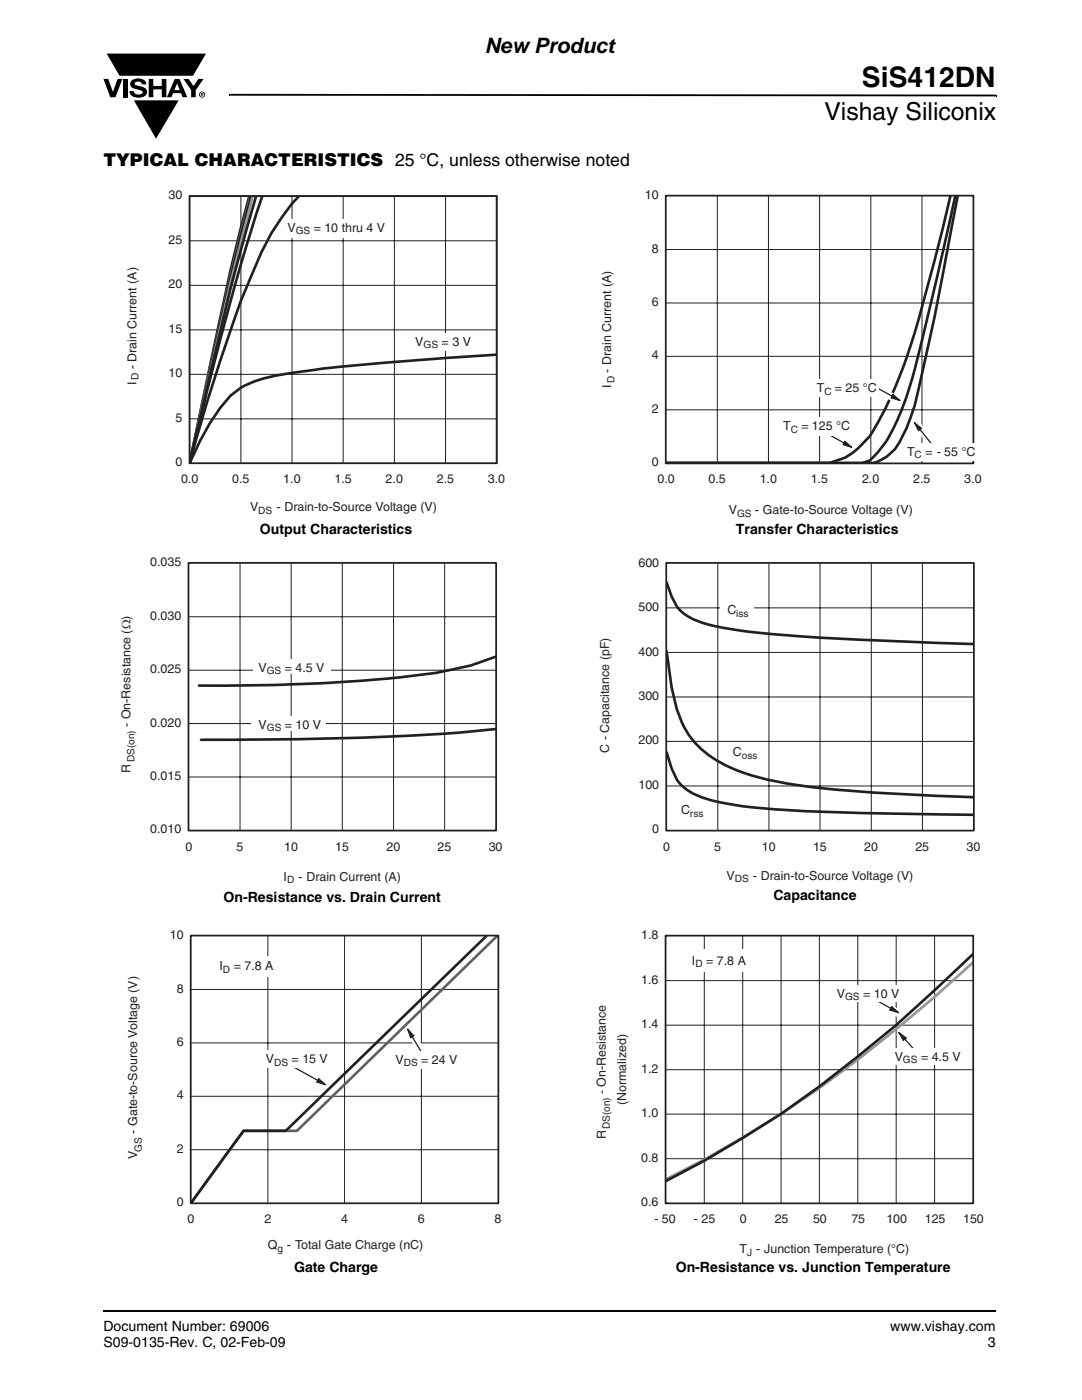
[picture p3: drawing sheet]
<svg xmlns="http://www.w3.org/2000/svg" width="216mm" height="279mm" viewBox="0 0 216 279" stroke-linecap="round" stroke-linejoin="round" font-family="sans-serif">
<path d="M20.5 261.5h.1v.4h-.1z" fill="#000"/>
<path d="M20.6 261.7h178.2" fill="none" stroke="#000" stroke-width=".36"/>
<path d="M20.6 10.7h20.5v17h-20.5z" fill="#fff"/>
<g fill="#000">
<path d="M20.6 15.7h1l.9 2.6 1-2.6h.9l-1.4 3.7h-1zM24.6 15.7h.9v3.7h-.9zM26.3 16.1a2.09 2.09 0 0 1 2.8 .3l.1 .4h-.9a.79 .79 0 0 0-.7-.5 .79 .79 0 0 0-.7 .4l.2 .3 1 .3a1.09 1.09 0 0 1 1.2 1 1.09 1.09 0 0 1-1.1 1.1 1.74 1.74 0 0 1-2.4-1.2h.9a.96 .96 0 0 0 .8 .7 .96 .96 0 0 0 1-.5 1.31 1.31 0 0 0-1.3-.6 1.05 1.05 0 0 1-1.1-.5 1.05 1.05 0 0 1 .2-1.2zM29.7 15.7h.9v1.5h1.7v-1.5h.9v3.7h-.9v-1.6h-1.7v1.6h-.9zM36.6 15.7h1l1 1.5 1-1.5h1l-1.5 2.3v1.4h-1v-1.4zM21.3 10.7h19.8l-2.6 4.4h-3.8h-10.9zM45.7 18.7h.2v.4h-.2zM45.9 18.7l152.9 .2v.3l-152.9-.1zM198.8 18.9h.1v.3h-.1zM26.7 20h8.9l-4.5 7.7z"/>
<path d="M35.3 16.6l.6 1.4h-1.1zM34.9 15.7l-1.6 3.7h.9l.3-.8h1.6l.3 .8h1l-1.6-3.7z"/>
<path d="M40.2 18.6l.2 .1v.1h-.2zM40.1 18.5v.7h.1v-.3l.4 .3-.2-.3 .2-.2-.1-.1z"/>
<path d="M39.9 18.9a.46 .46 0 0 1 .9 0 .46 .46 0 0 1-.9 0zM39.7 18.9a.61 .61 0 0 0 1.2 0 .61 .61 0 0 0-1.2 0z"/>
</g>
<path d="M25.1 37.7h75.7v65.3h-75.7z" fill="#fff"/>
<path d="M37.8 39.1h61.4v53.4h-61.4zM48.1 39.1v53.4M58.3 39.1v53.4M68.5 39.1v53.4M78.7 39.1v53.4M88.9 39.1v53.4M37.8 56.9h61.3M37.8 48.1h61.3M37.8 74.7h61.3M37.8 65.8h61.3M37.8 83.6h61.3" fill="none" stroke="#231f20" stroke-width=".2"/>
<path d="M49.8 39.1a473.9 473.9 0 0 0-7.9 33.9l-4.1 19.4M50.2 39.1a1179.4 1179.4 0 0 0-12.4 53.3M51.1 39.1l-2.2 7.9a532.9 532.9 0 0 0-7 27.7l-4.1 17.7M52.3 39.1a630.1 630.1 0 0 0-14.5 53.3M59.7 39.1a47.1 47.1 0 0 0-9.6 16.1 244.9 244.9 0 0 0-6.9 19.2l-2.8 9-2.6 9M99.2 70.8l-18.5 1.3a247.9 247.9 0 0 0-26.7 3.1l-1.3 .3a14.5 14.5 0 0 0-8.7 5.9l-2.1 3-2 3.7-2.1 4.3" fill="none" stroke="#231f20" stroke-width=".53"/>
<path d="M50 39.1a593 593 0 0 0-8.1 34.3l-4.1 19" fill="none" stroke="#636366" stroke-width=".53"/>
<path d="M50.4 39.1l-2.1 8.3a825.3 825.3 0 0 0-8.4 36l-2.1 9" fill="none" stroke="#929497" stroke-width=".53"/>
<path d="M37.8 39.1h61.3v53.3h-61.3z" fill="none" stroke="#231f20" stroke-width=".35"/>
<g fill="#fff">
<path d="M57.5 43.7h18.1v3.7h-18.1z"/>
<path d="M84 66.5h12.3v3.5h-12.3z"/>
<path d="M23.8 110.9h76.5v65.8h-76.5z"/>
</g>
<path d="M47.9 112.4v53.3M58.1 112.4v53.3M68.3 112.4v53.3M78.5 112.4v53.3M88.7 112.4v53.3M37.7 133.8h61.3M37.7 123.1h61.3M37.7 155.1h61.3M37.7 144.4h61.3" fill="none" stroke="#231f20" stroke-width=".2"/>
<path d="M99 131l-5.1 1.8-6.7 1.5-7.5 .9a372.9 372.9 0 0 1-40 1.6M99 145.5l-7.4 .7a718.6 718.6 0 0 1-51.5 1.4" fill="none" stroke="#231f20" stroke-width=".53"/>
<path d="M37.6 112.3h61.4v53.5h-61.4z" fill="none" stroke="#231f20" stroke-width=".35"/>
<g fill="#fff">
<path d="M50.2 142.9h14.9v3h-14.9z"/>
<path d="M50.6 131.6h15.5v2.9h-15.5z"/>
<path d="M25.3 185.3h74.8v65h-74.8z"/>
</g>
<path d="M38.1 197.5h61.3M53.4 186.8v53.3M68.8 186.8v53.3M84.1 186.8v53.3M38.1 218.8h61.3M38.1 208.1h61.3M38.1 229.5h61.3" fill="none" stroke="#231f20" stroke-width=".2"/>
<path d="M99.2 186.8l-40 38.9h-10.6l-10.5 14.4" fill="none" stroke="#636366" stroke-width=".53"/>
<path d="M97.1 186.8l-40.1 38.9h-8.4l-10.5 14.4" fill="none" stroke="#231f20" stroke-width=".53"/>
<path d="M38.1 186.7h61.3v53.4h-61.3z" fill="none" stroke="#231f20" stroke-width=".35"/>
<path d="M80.8 205.6l1.3-.8 3.8 6.4-1.3 .7z" fill-rule="evenodd" fill="#fff"/>
<path d="M81.3 205.4l1.3 1.3-.7 .4z" fill="#231f20"/>
<path d="M81.3 205.4l1.3 1.3-.7 .4zM82.2 206.8l2.7 4.5" fill="none" stroke="#231f20" stroke-width=".25"/>
<g fill="#fff">
<path d="M78.4 209.8h15.8v3.5h-15.8z"/>
<path d="M42.8 191h14.3v4h-14.3z"/>
</g>
<path d="M58.9 212.4l6.4 3.6-.7 1.3-6.5-3.6z" fill-rule="evenodd" fill="#fff"/>
<path d="M63.6 215.3l1.3 1.2-1.7-.6z" fill="#231f20"/>
<path d="M58.9 213.1l4.6 2.6M63.6 215.3l1.3 1.2-1.7-.6z" fill="none" stroke="#231f20" stroke-width=".25"/>
<g fill="#fff">
<path d="M52.4 209.7h14.4v3.5h-14.4z"/>
<path d="M119.8 37.6h76.1v66h-76.1z"/>
</g>
<path d="M143.1 39.1v53.4M153.3 39.1v53.4M163.5 39.1v53.4M173.8 39.1v53.4M184 39.1v53.4M132.9 49.8h61.3M132.9 71.1h61.3M132.9 60.5h61.3M132.9 81.8h61.3" fill="none" stroke="#231f20" stroke-width=".2"/>
<path d="M189.7 39.1a431.4 431.4 0 0 1-8.8 32.4 76.3 76.3 0 0 1-7.4 15.6 18.6 18.6 0 0 1-4.9 4.2l-3.1 1.1h-32.6M190.6 39.1l-.4 2a749.7 749.7 0 0 1-8.8 36.3 49.4 49.4 0 0 1-4.6 10.7l-1.6 2.2-1.7 1.6-1.5 .5h-39.1M191.1 39.1l-1.3 6.9a554.8 554.8 0 0 1-7.3 34.9 30.5 30.5 0 0 1-4 8.8 8.5 8.5 0 0 1-4.4 2.7h-41.2" fill="none" stroke="#231f20" stroke-width=".53"/>
<path d="M132.8 39h61.4v53.5h-61.4z" fill="none" stroke="#231f20" stroke-width=".35"/>
<path d="M173.5 75.9l6.4 3.5-.7 1.4-6.5-3.6z" fill-rule="evenodd" fill="#fff"/>
<path d="M178.2 78.8l1.3 1.1-1.7-.5z" fill="#231f20"/>
<path d="M173.5 76.6l4.6 2.5M178.2 78.8l1.3 1.1-1.7-.5z" fill="none" stroke="#231f20" stroke-width=".25"/>
<path d="M162.2 75.7h13.2v3.4h-13.2z" fill="#fff"/>
<path d="M163.9 85.2l6.5 3.6-.8 1.3-6.4-3.6z" fill-rule="evenodd" fill="#fff"/>
<path d="M168.6 88.1l1.3 1.2-1.6-.6z" fill="#231f20"/>
<path d="M163.9 85.9l4.6 2.6M168.6 88.1l1.3 1.2-1.6-.6z" fill="none" stroke="#231f20" stroke-width=".25"/>
<path d="M156 83.3h14.1v3.6h-14.1z" fill="#fff"/>
<path d="M181.9 84.6l1.2-.9 4.6 5.7-1.2 1z" fill-rule="evenodd" fill="#fff"/>
<path d="M182.5 84.3l1.3 1.2-.5 .4z" fill="#231f20"/>
<path d="M182.5 84.3l1.3 1.2-.5 .4zM183.5 85.6l3.3 4.1" fill="none" stroke="#231f20" stroke-width=".25"/>
<g fill="#fff">
<path d="M181.2 88.4h14.4v3.5h-14.4z"/>
<path d="M119.5 110.9h76.1v65.7h-76.1z"/>
</g>
<path d="M143.2 112.4v53.3M153.4 112.4v53.3M163.6 112.4v53.3M173.9 112.4v53.3M184.1 112.4v53.3M133 139.1h61.3M133 130.2h61.3M133 121.3h61.3M133 156.9h61.3M133 148h61.3" fill="none" stroke="#231f20" stroke-width=".2"/>
<path d="M133 116.2l1 2.9a8.5 8.5 0 0 0 5.9 5.1 87.4 87.4 0 0 0 18.6 2.7l14.1 .8 21.7 .8M133 129.9l1 7.3a20.9 20.9 0 0 0 4.9 11.2 25.2 25.2 0 0 0 11.9 6.6 129.3 129.3 0 0 0 24.8 3.3l18.7 .8M133 150.1l1 3.3a8.7 8.7 0 0 0 5.8 5.6 66.5 66.5 0 0 0 17.3 2.7l14.5 .5 22.7 .4" fill="none" stroke="#231f20" stroke-width=".53"/>
<path d="M132.9 112.3h61.4v53.5h-61.4z" fill="none" stroke="#231f20" stroke-width=".35"/>
<g fill="#fff">
<path d="M143.7 120h6.7v3h-6.7z"/>
<path d="M118.7 185.3h77.6v65.8h-77.6z"/>
</g>
<path d="M132.9 195.7h61.3M140.5 186.8v53.3M148.2 186.8v53.3M155.9 186.8v53.3M163.5 186.8v53.3M171.2 186.8v53.3M178.8 186.8v53.3M186.5 186.8v53.3M132.9 213.5h61.3M132.9 204.6h61.3M132.9 231.2h61.3M132.9 222.4h61.3" fill="none" stroke="#231f20" stroke-width=".2"/>
<path d="M194.1 192.1a269.7 269.7 0 0 1-53.6 39.3l-7.6 4" fill="none" stroke="#929497" stroke-width=".53"/>
<path d="M194.1 190.4a280.7 280.7 0 0 1-38.3 31.9l-7.6 4.8-7.7 4.6-7.6 4" fill="none" stroke="#231f20" stroke-width=".53"/>
<path d="M132.8 186.7h61.4v53.5h-61.4z" fill="none" stroke="#231f20" stroke-width=".35"/>
<path d="M178.8 206.4l1.2-1 4.9 5.5-1.1 1z" fill-rule="evenodd" fill="#fff"/>
<path d="M179.4 206.1l1.4 1-.5 .5z" fill="#231f20"/>
<path d="M179.4 206.1l1.4 1-.5 .5zM180.5 207.3l3.5 3.9" fill="none" stroke="#231f20" stroke-width=".25"/>
<path d="M173.2 198l6.5 3.6-.7 1.3-6.5-3.5z" fill-rule="evenodd" fill="#fff"/>
<path d="M178 200.9l1.3 1.2-1.7-.5z" fill="#231f20"/>
<path d="M173.2 198.7l4.7 2.6M178 200.9l1.3 1.2-1.7-.5z" fill="none" stroke="#231f20" stroke-width=".25"/>
<g fill="#fff">
<path d="M177.3 209.2h15.6v3.3h-15.6z"/>
<path d="M165.3 196.6h15.4v3.4h-15.4z"/>
<path d="M136.4 189.4h14.9v4.4h-14.9z"/>
</g>
<text font-size="5.6" x="172" y="17.4">SiS412DN</text>
<text font-size="4.9" x="164.5" y="24">Vishay Siliconix</text>
<text font-size="4.2" x="96.7" y="10.5">New Product</text>
<text font-size="3.5" x="20.6" y="33">TYPICAL CHARACTERISTICS 25 °C, unless otherwise noted</text>
<g font-size="2.8">
<text x="51.9" y="106.6">Output Characteristics</text>
<text x="146.9" y="106.6">Transfer Characteristics</text>
<text x="44.6" y="179.9">On-Resistance vs. Drain Current</text>
<text x="154.3" y="179.7">Capacitance</text>
<text x="58.7" y="253.9">Gate Charge</text>
<text x="134.8" y="253.9">On-Resistance vs. Junction Temperature</text>
<text x="20.6" y="265.6">Document Number: 69006</text>
<text x="20.6" y="268.8">S09-0135-Rev. C, 02-Feb-09</text>
<text x="177.7" y="265.6">www.vishay.com</text>
<text x="197.1" y="268.8">3</text>
</g>
<g font-size="2.5" fill="#231f20">
<text x="33.6" y="39.8">30</text>
<text x="128.7" y="39.8">10</text>
<text x="57.3" y="46.2">V</text>
<text x="62.6" y="46.2">= 10 thru 4 V</text>
<text x="33.6" y="48.7">25</text>
<text x="130.1" y="50.4">8</text>
<text x="33.6" y="57.6">20</text>
<text x="130.1" y="61.1">6</text>
<text x="33.6" y="66.5">15</text>
<text x="82.9" y="69">V</text>
<text x="88.1" y="69">= 3 V</text>
<text x="130.1" y="71.7">4</text>
<text x="27.2" y="76.9" transform="rotate(-90 27.2 76.9)">I</text>
<text x="27.2" y="73.7" transform="rotate(-90 27.2 73.7)">- Drain Current (A)</text>
<text x="33.6" y="75.3">10</text>
<text x="121.9" y="77.5" transform="rotate(-90 121.9 77.5)">I</text>
<text x="121.9" y="74.3" transform="rotate(-90 121.9 74.3)">- Drain Current (A)</text>
<text x="130.1" y="82.4">2</text>
<text x="163" y="78.2">T</text>
<text x="166.6" y="78.2">= 25 °C</text>
<text x="35" y="84.2">5</text>
<text x="156.3" y="85.9">T</text>
<text x="159.9" y="85.9">= 125 °C</text>
<text x="35" y="93.1">0</text>
<text x="130.1" y="93">0</text>
<text x="181" y="91">T</text>
<text x="184.7" y="91">= - 55 °C</text>
<text x="36.1" y="96.5">0.0</text>
<text x="46.3" y="96.5">0.5</text>
<text x="56.5" y="96.5">1.0</text>
<text x="66.7" y="96.5">1.5</text>
<text x="76.9" y="96.5">2.0</text>
<text x="87.1" y="96.5">2.5</text>
<text x="97.3" y="96.5">3.0</text>
<text x="131.2" y="96.5">0.0</text>
<text x="141.4" y="96.5">0.5</text>
<text x="151.6" y="96.5">1.0</text>
<text x="161.8" y="96.5">1.5</text>
<text x="172" y="96.5">2.0</text>
<text x="182.2" y="96.5">2.5</text>
<text x="192.4" y="96.5">3.0</text>
<text x="49.9" y="102">V</text>
<text x="55.1" y="102">- Drain-to-Source Voltage (V)</text>
<text x="145.4" y="102.6">V</text>
<text x="150.6" y="102.6">- Gate-to-Source Voltage (V)</text>
<text x="30" y="113.1">0.035</text>
<text x="127.4" y="113.1">600</text>
<text x="30" y="123.7">0.030</text>
<text x="127.4" y="121.9">500</text>
<text x="145.1" y="122.6">C</text>
<text x="127.4" y="130.8">400</text>
<text x="30" y="134.4">0.025</text>
<text x="51.6" y="134.1">V</text>
<text x="56.8" y="134.1">= 4.5 V</text>
<text x="127.4" y="139.7">300</text>
<text x="26" y="145" transform="rotate(-90 26 145)">- On-Resistance (Ω)</text>
<text x="30" y="145">0.020</text>
<text x="51.6" y="145.4">V</text>
<text x="56.8" y="145.4">= 10 V</text>
<text x="127.4" y="148.6">200</text>
<text x="26" y="154.2" transform="rotate(-90 26 154.2)">R</text>
<text x="30" y="155.7">0.015</text>
<text x="121.6" y="150.2" transform="rotate(-90 121.6 150.2)">C - Capacitance (pF)</text>
<text x="146.2" y="151">C</text>
<text x="127.4" y="157.5">100</text>
<text x="30" y="166.3">0.010</text>
<text x="130.1" y="166.3">0</text>
<text x="135.9" y="162.4">C</text>
<text x="37" y="169.7">0</text>
<text x="47.2" y="169.7">5</text>
<text x="56.7" y="169.7">10</text>
<text x="66.9" y="169.7">15</text>
<text x="77.1" y="169.7">20</text>
<text x="87.3" y="169.7">25</text>
<text x="97.5" y="169.7">30</text>
<text x="132.3" y="169.7">0</text>
<text x="142.5" y="169.7">5</text>
<text x="152" y="169.7">10</text>
<text x="162.2" y="169.7">15</text>
<text x="172.5" y="169.7">20</text>
<text x="182.7" y="169.7">25</text>
<text x="192.9" y="169.7">30</text>
<text x="56.6" y="175.7">I</text>
<text x="59.6" y="175.7">- Drain Current (A)</text>
<text x="145" y="175.6">V</text>
<text x="150.2" y="175.6">- Drain-to-Source Voltage (V)</text>
<text x="33.9" y="187.4">10</text>
<text x="127.9" y="187.4">1.8</text>
<text x="43.8" y="193.7">I</text>
<text x="46.7" y="193.7">= 7.8 A</text>
<text x="127.9" y="196.3">1.6</text>
<text x="138.1" y="192.5">I</text>
<text x="140.9" y="192.5">= 7.8 A</text>
<text x="35.3" y="198.1">8</text>
<text x="167" y="199.1">V</text>
<text x="172.2" y="199.1">= 10 V</text>
<text x="35.3" y="208.8">6</text>
<text x="127.9" y="205.2">1.4</text>
<text x="53" y="212.2">V</text>
<text x="58.2" y="212.2">= 15 V</text>
<text x="78.9" y="212.3">V</text>
<text x="84.1" y="212.3">= 24 V</text>
<text x="127.9" y="214.1">1.2</text>
<text x="178.5" y="211.7">V</text>
<text x="183.8" y="211.7">= 4.5 V</text>
<text x="35.3" y="219.4">4</text>
<text x="120.9" y="218.4" transform="rotate(-90 120.9 218.4)">- On-Resistance</text>
<text x="124.9" y="220.5" transform="rotate(-90 124.9 220.5)">(Normalized)</text>
<text x="27.4" y="226.2" transform="rotate(-90 27.4 226.2)">- Gate-to-Source Voltage (V)</text>
<text x="120.9" y="227.3" transform="rotate(-90 120.9 227.3)">R</text>
<text x="127.9" y="223">1.0</text>
<text x="27.4" y="231.4" transform="rotate(-90 27.4 231.4)">V</text>
<text x="35.3" y="230.1">2</text>
<text x="127.9" y="231.9">0.8</text>
<text x="35.3" y="240.7">0</text>
<text x="37.4" y="244.1">0</text>
<text x="52.7" y="244.1">2</text>
<text x="68.1" y="244.1">4</text>
<text x="83.4" y="244.1">6</text>
<text x="98.7" y="244.1">8</text>
<text x="127.9" y="240.7">0.6</text>
<text x="130.6" y="244.1">- 50</text>
<text x="138.5" y="244.1">- 25</text>
<text x="147.6" y="244.1">0</text>
<text x="154.6" y="244.1">25</text>
<text x="162.2" y="244.1">50</text>
<text x="169.9" y="244.1">75</text>
<text x="176.9" y="244.1">100</text>
<text x="184.5" y="244.1">125</text>
<text x="192.2" y="244.1">150</text>
<text x="53.4" y="249.3">Q</text>
<text x="57.3" y="249.3">- Total Gate Charge (nC)</text>
<text x="147.6" y="250.1">T</text>
<text x="150.9" y="250.1">- Junction Temperature (°C)</text>
</g>
<g font-size="2" fill="#231f20">
<text x="59" y="46.8">GS</text>
<text x="84.5" y="69.5">GS</text>
<text x="27.6" y="75.8" transform="rotate(-90 27.6 75.8)">D</text>
<text x="122.6" y="76.5" transform="rotate(-90 122.6 76.5)">D</text>
<text x="164.5" y="78.8">C</text>
<text x="157.8" y="86.4">C</text>
<text x="182.5" y="91.5">C</text>
<text x="51.5" y="102.6">DS</text>
<text x="147.1" y="103.2">GS</text>
<text x="146.9" y="123.1">iss</text>
<text x="53.2" y="134.6">GS</text>
<text x="53.3" y="145.9">GS</text>
<text x="26.8" y="152.1" transform="rotate(-90 26.8 152.1)">DS(on)</text>
<text x="148" y="151.5">oss</text>
<text x="137.7" y="163">rss</text>
<text x="57.3" y="176.3">D</text>
<text x="146.6" y="176.1">DS</text>
<text x="44.5" y="194.2">D</text>
<text x="138.8" y="193">D</text>
<text x="168.6" y="199.7">GS</text>
<text x="54.7" y="212.7">DS</text>
<text x="80.6" y="212.8">DS</text>
<text x="180.2" y="212.2">GS</text>
<text x="121.7" y="225.4" transform="rotate(-90 121.7 225.4)">DS(on)</text>
<text x="28.3" y="229.9" transform="rotate(-90 28.3 229.9)">GS</text>
<text x="55.3" y="249.8">g</text>
<text x="149.1" y="250.6">J</text>
</g>
</svg>
